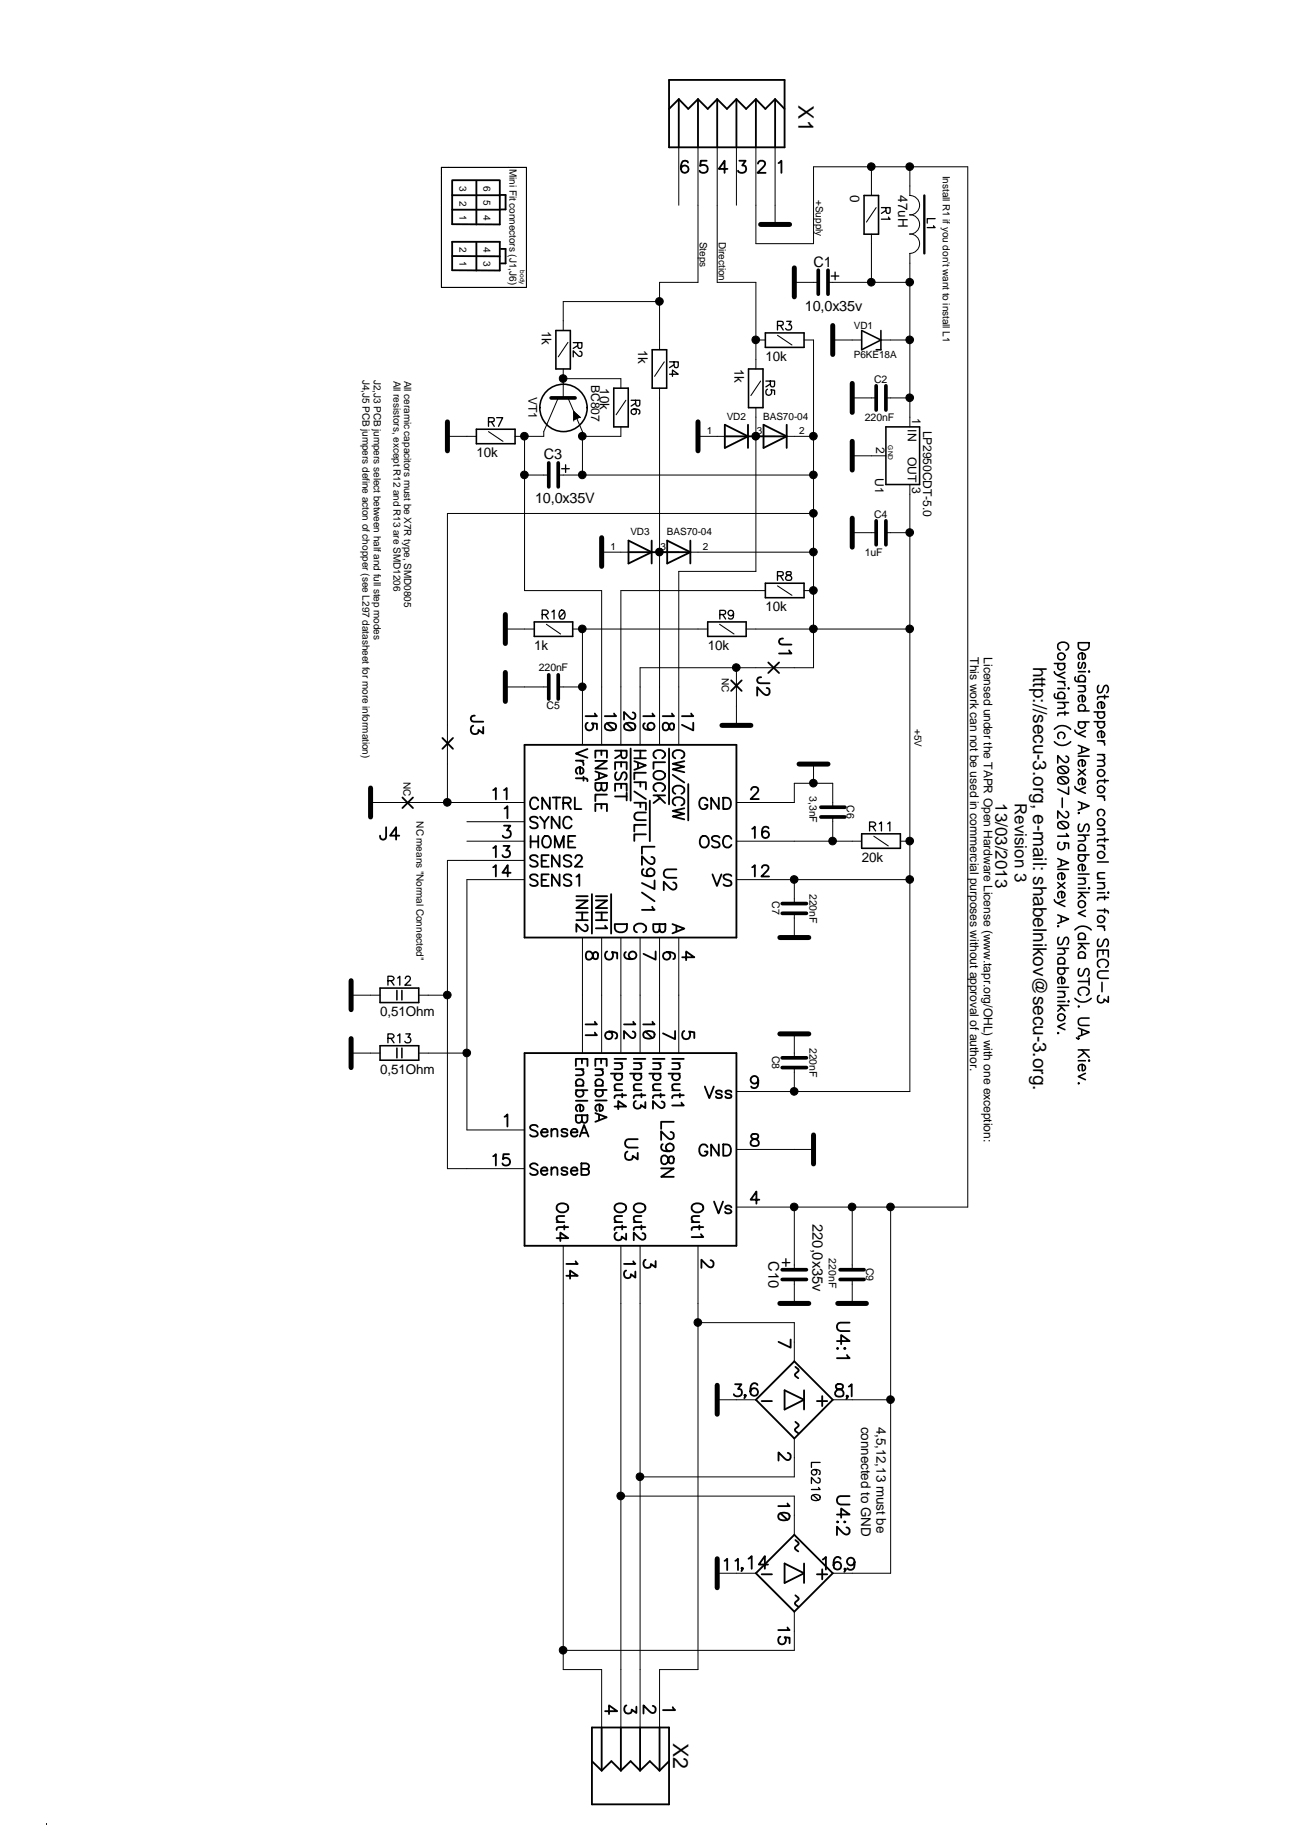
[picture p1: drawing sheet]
<svg xmlns="http://www.w3.org/2000/svg" width="210mm" height="297mm" viewBox="0 0 210 297" stroke-linecap="round" stroke-linejoin="round" font-family="sans-serif">
<g fill="#000" stroke="#000" stroke-width=".16">
<path d="M92.3 66.2l1 .9-1 .4z" fill-rule="evenodd"/>
<circle cx="140.1" cy="26.8" r=".62"/>
<circle cx="146.3" cy="26.8" r=".62"/>
<circle cx="106.1" cy="48.5" r=".62"/>
<circle cx="121.6" cy="54.7" r=".62"/>
<circle cx="140.1" cy="45.4" r=".62"/>
<circle cx="146.3" cy="45.4" r=".62"/>
<circle cx="146.3" cy="54.7" r=".62"/>
<circle cx="84.3" cy="76.4" r=".62"/>
<circle cx="84.3" cy="70.1" r=".62"/>
<circle cx="90.6" cy="60.9" r=".62"/>
<circle cx="93.7" cy="76.4" r=".62"/>
<circle cx="93.7" cy="70.1" r=".62"/>
<circle cx="121.6" cy="70.1" r=".62"/>
<circle cx="130.8" cy="76.4" r=".62"/>
<circle cx="130.8" cy="70.1" r=".62"/>
<circle cx="146.3" cy="64" r=".62"/>
<circle cx="106.1" cy="88.8" r=".62"/>
<circle cx="130.8" cy="88.8" r=".62"/>
<circle cx="130.8" cy="95" r=".62"/>
<circle cx="130.8" cy="82.6" r=".62"/>
<circle cx="146.3" cy="85.6" r=".62"/>
<circle cx="93.7" cy="110.4" r=".62"/>
<circle cx="93.7" cy="101.1" r=".62"/>
<circle cx="118.4" cy="107.4" r=".62"/>
<circle cx="130.8" cy="101.1" r=".62"/>
<circle cx="146.3" cy="101.1" r=".62"/>
<circle cx="71.9" cy="129" r=".62"/>
<circle cx="130.8" cy="125.9" r=".62"/>
<circle cx="133.9" cy="135.3" r=".62"/>
<circle cx="146.3" cy="135.3" r=".62"/>
<circle cx="127.7" cy="141.4" r=".62"/>
<circle cx="146.3" cy="141.4" r=".62"/>
<circle cx="71.9" cy="160" r=".62"/>
<circle cx="75.1" cy="169.3" r=".62"/>
<circle cx="127.7" cy="175.5" r=".62"/>
<circle cx="127.7" cy="194.1" r=".62"/>
<circle cx="137.1" cy="194.1" r=".62"/>
<circle cx="143.2" cy="194.1" r=".62"/>
<circle cx="112.2" cy="212.7" r=".62"/>
<circle cx="102.9" cy="237.5" r=".62"/>
<circle cx="143.2" cy="225.1" r=".62"/>
<circle cx="99.8" cy="240.6" r=".62"/>
<circle cx="90.6" cy="265.4" r=".62"/>
</g>
<g fill="none" stroke="#000" stroke-width=".3">
<path d="M107.6 12.9h18.6v10.8h-18.6zM109.2 15.9v7.8M109.2 15.9l-1.6 1.6M109.2 15.9l1.5 1.6 1.6-1.6M112.3 15.9l1.5 1.6 1.6-1.6M112.3 15.9v7.8M115.4 15.9v7.8M115.4 15.9l1.5 1.6 1.5-1.6M118.4 15.9v7.8M118.4 15.9l1.6 1.6 1.6-1.6M121.6 15.9l1.5 1.6 1.6-1.6M121.6 15.9v7.8"/>
<path d="M124.7 15.9v7.8M124.7 15.9l1.5 1.6M72.7 29h7.7M72.7 33.7h7.8M72.7 29.1v7h7.7v-7M72.7 38.9h7.7v4.6h-7.7zM72.7 31.4h7.8M76.6 29.1v7M76.6 38.9v4.6M80.6 31.4h.7v2.3h-.7M110.7 26.1a.59 .59 0 0 0-.9-.2 1.46 1.46 0 0 0 0 1.8 .61 .61 0 0 0 .9-.3 .61 .61 0 0 0-.4-.8 .61 .61 0 0 0-.8 .6M113.7 25.9h-1l-.1 .8a.69 .69 0 0 1 1 0 .69 .69 0 0 1-.1 1 .74 .74 0 0 1-1-.2"/>
<path d="M117 27.2h-1.4l.9-1.3v1.9M118.9 25.9h1l-.5 .7a.62 .62 0 0 1 .6 .7 .62 .62 0 0 1-.8 .5l-.4-.2-.1-.1M121.9 26.3l.2-.4a.68 .68 0 0 1 .9 .1 .62 .62 0 0 1-.2 .9l-1 .9h1.3M125.2 26.2l.5-.3v1.9M72.7 41.2h7.7M80.6 40h.7v2.4h-.7M116.6 68.3l3.7 1.9-3.7 1.8zM116.6 70.2h9.9M120.3 68.3v3.7M122.8 68.3l3.7 1.9-3.7 1.8zM126.5 68.3v3.7M101.1 86.9l3.7 1.9-3.7 1.8z"/>
<path d="M101.1 88.8h9.9M104.8 86.9v3.7M107.3 86.9l3.7 1.9-3.7 1.8zM111 86.9v3.7M71.2 118.7l1.7 1.7M72.9 118.7l-1.7 1.7M76.1 116.7a.69 .69 0 0 0-.3 1.1 .69 .69 0 0 0 1.2-.1v-.3l.7 .6v-1.1M76.4 115.1l-.5 .1a.54 .54 0 0 0 0 .8l1.8 .1M84.4 119.8h34v31h-34zM94.5 116.2a.65 .65 0 0 0-.2 1 .65 .65 0 0 0 .9 .1 .65 .65 0 0 0 0-1l.8 .1v.9M95.7 114.8l.3 .4h-1.8M97.4 116.5a1.43 1.43 0 0 1 1.6 0 .63 .63 0 0 1-.2 .9 1.54 1.54 0 0 1-1.4-.2l-.1-.3z"/>
<path d="M97.6 116.3l1.2 1.1M98.8 114.8l.3 .4h-1.8M100.5 116.5a1.43 1.43 0 0 1 1.6 0 .63 .63 0 0 1-.2 .9 1.54 1.54 0 0 1-1.4-.2l-.1-.3zM100.7 116.3l1.2 1.1M101.8 114.6l.2 .1a.59 .59 0 0 1-.1 .9h-.4l-1.1-1.1v1.2M103.7 116.3a.52 .52 0 0 0-.2 .8 1.27 1.27 0 0 0 1.7 0 .57 .57 0 0 0-.3-.8 .57 .57 0 0 0-.8 .4 .57 .57 0 0 0 .6 .7M104.9 114.8l.4 .4h-1.8M106.8 116.3a.54 .54 0 0 1 .8 .4l.2 .6 .4 .1a.65 .65 0 0 0 0-1.1h-.2a.89 .89 0 0 0-.5 .9 .52 .52 0 0 1-.8 .1 .87 .87 0 0 1 .1-1zM108.1 114.8l.3 .4h-1.8M111.2 114.8l.3 .4h-1.8M111.5 116.2v1.3l-1.8-.9M117.6 109.4l1.7 1.7"/>
<path d="M119.3 109.4l-1.7 1.7M122.4 108.9l-.4 .1a.54 .54 0 0 0 0 .8l1.8 .1M123.3 110.6a.43 .43 0 0 1 .5 .4v.4a.47 .47 0 0 1-.8 .3l-1.2-1.2v1.4M123.6 106.5l1.7 1.7M125.3 106.5l-1.7 1.7M125.9 102.7l-.4 .1a.54 .54 0 0 0 0 .8l1.8 .1M126.9 104.6l.4 .5h-2M62.1 133l-.1 1.9a.54 .54 0 0 1-.8 0l-.1-.5M64.2 134.4h-1.5l1-1.4v2M64.7 128.3l1.7 1.6M66.4 128.3l-1.7 1.6M79.3 127.1l.5-.4v1.9"/>
<path d="M79.3 136.4l.5-.4v1.9M79.3 139.5l.5-.4v1.9M81 136h1l-.6 .8a.58 .58 0 0 1 .7 .6 .58 .58 0 0 1-.9 .5l-.2-.1-.2-.3M81.1 127.1l.4-.4v1.9M81.1 132.8h1l-.6 .7a.62 .62 0 0 1 .7 .8 .62 .62 0 0 1-.9 .4l-.4-.1v-.2M81.2 130l.4-.3v1.9M85.3 134.4v1.9M85.3 135.3h1.3M86.5 137.8a.67 .67 0 0 0-.7-.3 .67 .67 0 0 0-.5 .5l.1 .2 .7 .3a.45 .45 0 0 1 .4 .5 .45 .45 0 0 1-.4 .4h-.4l-.4-.3M86.5 131.6a.82 .82 0 0 0-1.2 0 .47 .47 0 0 0 .3 .6l.5 .1a.45 .45 0 0 1 .4 .5 .45 .45 0 0 1-.4 .4h-.4l-.4-.2M86.6 128.7a.67 .67 0 0 0-.8-.5 .67 .67 0 0 0-.5 .8 .84 .84 0 0 0 .8 1.1l.5-.4M86.6 134.4v1.9"/>
<path d="M86.9 131.3l.7 .9v1M87.1 138.4h.7M87.5 134.5l.6-.1a1.08 1.08 0 0 1 0 1.9 .97 .97 0 0 1-.9-.7 .97 .97 0 0 1 .3-1.1zM88.3 137.5h-1.2v1.9h1.2M88.3 131.3l-.7 .9M88.4 128.3v1.8l-1.2-1.8v1.8M88.9 128.3h1.2M89.2 136.3v-1.9l.8 1.9 .7-1.9v1.9M89.5 128.3v1.8M90 137.5v1.9l-1.2-1.9v1.9M90 131.3v1.9l-1.3-1.9v1.9M90.6 129.1h1.1a.45 .45 0 0 0 0-.8h-1.1v1.8"/>
<path d="M91.2 129.1l.6 1M91.4 135.3h.7M91.9 137.8a.67 .67 0 0 0-.7-.3 .67 .67 0 0 0-.5 .5l.1 .2 .8 .3a.45 .45 0 0 1 .3 .5 .45 .45 0 0 1-.4 .4h-.4l-.4-.3M91.9 131.8a.69 .69 0 0 0-.7-.5 .69 .69 0 0 0-.6 .8 .84 .84 0 0 0 .9 1.1l.4-.4M92.5 128.3v1.8h1M92.5 138l.2-.4 .2-.1 .5 .1a.56 .56 0 0 1-.1 .9l-.8 .9h1.2M92.5 134.4h-1.1v1.9h1.1M92.6 125.2h1.5l.3 .1 .1 .3M92.6 122.3h1.3M93.3 122.3a.58 .58 0 0 1 .6 .7M93.3 123.4v1a.47 .47 0 0 0 .6-.3 .6 .6 0 0 0-.8-.7 .6 .6 0 0 0-.2 1M93.9 124.9v.6"/>
<path d="M94.5 120.5l-1.9 .7 1.9 .7M95.8 121.9v-1.2h1.8v1.2M95.8 122.4h1.8l-1.8 1.2h1.8M95.8 124.1l1.8 .6-1.8 .8M95.8 125.9h1.8v.8a.5 .5 0 0 1-.5 .5l-.3-.2-.1-.3a.49 .49 0 0 1-.5 .5 .49 .49 0 0 1-.4-.5zM95.8 130.5v-1.2h1.8v1.2M96.4 124.3v.9M96.7 120.7v.7M96.7 125.9v.8M96.7 129.3v.7M97.6 127.8h-1.8v1M98.9 120.7h1.9l-.1 1.1a.46 .46 0 0 1-.7 0l-.1-1.1"/>
<path d="M98.9 123.7v-1.1h1.9v1.1M98.9 127.2v-1.1h1.9v1.1M98.9 128.1h1.9M99.2 124.2a.82 .82 0 0 0 0 1.2 .57 .57 0 0 0 .6-.3l.3-.7 .4-.2a.75 .75 0 0 1 0 1.2M99.9 121.4l-1 .5M99.9 122.6v.7M99.9 126.1v.7M100.8 127.5v1.2M101.4 120.4v8.4M102 122.4l1.9 .7-1.9 .7M102 125.8h1.9v1.1M102 129.1h1.9v1.1"/>
<path d="M102 120.7h1.9M102 121.9h1.9M102 127.3l1.9 1.2M102.6 122.7v.9M103 120.7v1.2M103 125.8v.7M103 129.1v.7M103.5 139.8a.6 .6 0 0 0-.3 .5 .6 .6 0 0 0 .4 .5 1.67 1.67 0 0 0 1.6-.1 .64 .64 0 0 0-.2-1 .64 .64 0 0 0-.9 .4 .64 .64 0 0 0 .5 .8M103.9 124.3h-1.9v1M103.9 130.7h-1.4a.62 .62 0 0 0-.5 .6 .62 .62 0 0 0 .5 .6h1.4M103.9 132.7h-1.9v1M103.9 134.2h-1.9v1"/>
<path d="M104.5 128.8v6.5M104.8 137.8l.4 .2 .1 .6a.5 .5 0 0 1-.8 .3l-1.2-1.2v1.4M105.1 127.9h1.9M105.3 136.2h-2v1.1M105.4 124.1a1.14 1.14 0 0 1 1.6 .4 .92 .92 0 0 1-.5 .8 .92 .92 0 0 1-1 0 .64 .64 0 0 1-.3-1zM105.5 121.9a.64 .64 0 0 1-.3-.9 1.12 1.12 0 0 1 1.8 .1 .72 .72 0 0 1-.5 .8M105.5 127.2a.64 .64 0 0 1-.3-.9 1.12 1.12 0 0 1 1.8 .1 .72 .72 0 0 1-.5 .8M105.7 127.9l1.3 1.2M106.2 128.3l-1.1 .8M107 122.6h-1.9v1M107.6 120.4v9M108.2 124.6l1.9 1.2"/>
<path d="M108.6 121.9a.64 .64 0 0 1-.3-.9 1.12 1.12 0 0 1 1.8 .1l-.1 .6-.4 .2M108.6 127.7a.64 .64 0 0 1-.3-1 1.12 1.12 0 0 1 1.8 .2l-.1 .5-.4 .3M108.6 129.5a.64 .64 0 0 1-.3-.9 1.12 1.12 0 0 1 1.8 .1l-.1 .6-.4 .2M108.8 139.8h-1.5a.69 .69 0 0 0-.5 .7 .69 .69 0 0 0 .5 .7h1.5M110.1 122.4l-1.9 .4 1.9 .5-1.9 .4 1.9 .5M110.1 130l-1.9 .4 1.9 .5-1.9 .4 1.9 .5M110.7 126.1v5.8M112.7 134.7a.71 .71 0 0 1 .8-.2 .71 .71 0 0 1 .5 .7 .84 .84 0 0 1-.2 .8 .84 .84 0 0 1-.9 .2 1.19 1.19 0 0 1-.2-1.5zM113.8 128.7a.64 .64 0 0 0-1-.3 1.07 1.07 0 0 0 .2 1.7 .65 .65 0 0 0 .8-.4v-.3h-.4M115.6 128.3v1.8l-1.2-1.8v1.8M115.7 134.7a.82 .82 0 0 0-1.2 0 .47 .47 0 0 0 .4 .5l.5 .2a.45 .45 0 0 1 .3 .5 .45 .45 0 0 1-.4 .4h-.4l-.4-.3M116.3 128.3h.6a.96 .96 0 0 1 .7 .9 .96 .96 0 0 1-.7 .9h-.6z"/>
<path d="M117.6 134.9a.69 .69 0 0 0-.7-.5 .69 .69 0 0 0-.6 .8 .84 .84 0 0 0 .9 1.1l.4-.4M120.8 127l.2-.4a.68 .68 0 0 1 .9 .1 .62 .62 0 0 1-.2 .9l-1 .9h1.3M121 139.5l.4-.4v1.9M121 133.3l.4-.3v1.8M122.6 139.6v-.3a.59 .59 0 0 1 1 .2l-.1 .4-1 1.1h1.2M123.6 133.2a.55 .55 0 0 0-.5-.2 .55 .55 0 0 0-.5 .3 1.33 1.33 0 0 0 .2 1.4 .57 .57 0 0 0 .9-.3 .57 .57 0 0 0-.4-.7 .57 .57 0 0 0-.7 .5M82.1 140.4h-1.3l.9-1.3v1.9M86.5 140.9a.67 .67 0 0 0-.7-.3 .67 .67 0 0 0-.5 .5l.1 .2 .7 .3a.45 .45 0 0 1 .4 .5 .45 .45 0 0 1-.4 .4h-.4l-.4-.3M87.1 141.5h.7M88.3 140.6h-1.2v1.9h1.2M90 140.6v1.9l-1.2-1.9v1.9M91.9 140.9a.67 .67 0 0 0-.7-.3 .67 .67 0 0 0-.5 .5l.1 .2 .8 .3a.45 .45 0 0 1 .3 .5 .45 .45 0 0 1-.4 .4h-.4l-.4-.3"/>
<path d="M92.7 141l.5-.4v1.9M92.7 144.8h1.8l-1.8 1.2h1.8M92.7 144.1h1.8M92.7 146.8h1.8M92.7 148h1.8M93.6 146.8v1.2M94.1 148.7l.3 .1 .1 .2-.1 .6a.4 .4 0 0 1-.5 .1l-1.2-1.1v1.2M94.4 153.1a.6 .6 0 0 1 .9 .5l.1 .4a.42 .42 0 0 0 .7 .2 .66 .66 0 0 0-.4-1.1 1.04 1.04 0 0 0-.5 .9 .53 .53 0 0 1-.5 .4 .53 .53 0 0 1-.5-.5v-.4zM95.2 143.8v6.3M95.8 144.8h1.9l-1.9 1.2h1.9M95.8 144.1h1.9M95.8 146.8h1.9"/>
<path d="M95.8 148h1.9M96.8 146.8v1.2M97.3 148.9l.4 .4h-1.9M97.7 153a.7 .7 0 0 0-.3 1 .7 .7 0 0 0 1.1 .2 .7 .7 0 0 0-.1-1.1l.9 .1v1M98.3 143.8v6.3M98.9 148.6h1.9v.7a1.05 1.05 0 0 1-.9 .7 1.05 1.05 0 0 1-1-.7zM100.7 153.1a.61 .61 0 0 0 .1 1.1 1.46 1.46 0 0 0 1.5-.2 .62 .62 0 0 0-.3-.9 .62 .62 0 0 0-.8 .4 .62 .62 0 0 0 .5 .7M102.4 149.9a.72 .72 0 0 1-.4-.8 .72 .72 0 0 1 .7-.6 .9 .9 0 0 1 .9 .2 .9 .9 0 0 1 .2 1l-.3 .2M103.3 143.5l2 1.4M104.9 145.8l.4 .5h-2M105.1 148.6h1.9l-.1 1.2a.5 .5 0 0 1-.7 0l-.1-.3a.51 .51 0 0 1-.5 .4 .51 .51 0 0 1-.5-.4zM105.3 141.6v1.4l-2-1"/>
<path d="M105.5 153v1.3l-2-.9M106.1 148.6v.9M107.3 153.1a.61 .61 0 0 1 .5 .8 .61 .61 0 0 1-.9 .3 .61 .61 0 0 1 0-1 1.63 1.63 0 0 1 1.6 .2 .59 .59 0 0 1-.2 .8M108.2 148.6l1.9 .7-1.9 .8M108.3 141.9l.4 .2 .1 .6a.53 .53 0 0 1-.8 .3l-1.2-1.2v1.4M108.8 148.9v.9M109.7 154h2l-1.3-1v1.4M114.6 140.6l.7 1.9 .7-1.9M117.6 140.9a.74 .74 0 0 0-1.2 .1l.1 .3 .8 .3a.45 .45 0 0 1 .3 .3 .45 .45 0 0 1-.1 .5 .94 .94 0 0 1-1.1-.2M81.2 179.6l.4-.4v2M84.4 169.4h34v30.9h-34zM92.6 171.4v-1.1h1.9v1.1"/>
<path d="M92.6 179.4h1.9v.8a.5 .5 0 0 1-.6 .4l-.2-.2-.1-.2a.49 .49 0 0 1-.5 .4 .49 .49 0 0 1-.5-.4zM92.6 171.9h1.3M92.6 174.6h1.3M92.6 175.3h1.9M92.6 177h1.9M92.9 174.6a.59 .59 0 0 1-.1-.9 .59 .59 0 0 1 .9 0 .59 .59 0 0 1-.1 .9M92.9 175.3a.59 .59 0 0 0-.1 .9 .59 .59 0 0 0 .9 0 .59 .59 0 0 0-.1-.9M93.3 177.7v1a.47 .47 0 0 0 .6-.3 .6 .6 0 0 0-.8-.7 .6 .6 0 0 0-.2 1M93.5 171.9l.4 .5-.1 .4-1.2 .1M93.6 170.3v.7M93.6 179.4v.8M95.7 164.3l.3 .4h-1.8"/>
<path d="M95.7 166.1l.3 .4h-1.8M95.8 171.4v-1.1h1.8v1.1M95.8 179l1.8 .7-1.8 .7M95.8 171.9h1.2M95.8 174.6h1.2M95.8 175.3h1.8M95.8 177h1.8M96 174.6a.59 .59 0 0 1-.1-.9 .59 .59 0 0 1 .9 0 .59 .59 0 0 1-.1 .9M96 175.3a.59 .59 0 0 0-.1 .9 .59 .59 0 0 0 .9 0 .59 .59 0 0 0-.1-.9M96.4 179.3v.9M96.4 177.6v1.1a.55 .55 0 0 0 .6-.7 .55 .55 0 0 0-.7-.4 .57 .57 0 0 0-.5 .5 .57 .57 0 0 0 .2 .6M96.6 171.9l.4 .5-.1 .4-1.1 .1"/>
<path d="M96.7 170.3v.7M98 165.9a.61 .61 0 0 1 .5 .8 .61 .61 0 0 1-.9 .3 .61 .61 0 0 1 0-1 1.63 1.63 0 0 1 1.6 .2 .59 .59 0 0 1-.2 .8M98.3 172.7h1.8M98.8 178h1.9l-1.3-.9v1.3M98.8 175.3h1.3M98.8 170.3h1.9M98.8 171h1.3M99.1 172.7a.59 .59 0 0 0-.1 .8 .59 .59 0 0 0 .9 0 .59 .59 0 0 0-.1-.8M99.7 171l.4 .4-.1 .5h-1.2M100.1 174.4h-1.2l-.1 .5 .4 .4M100.1 175.9v.6M100.7 176.1h-1.5l-.3 .1-.1 .4"/>
<path d="M101.3 172.7h1.9M101.8 165.9l.2 .1a.59 .59 0 0 1-.1 .9h-.4l-1.1-1.1v1.2M101.9 164.3l.3 .4h-1.8M101.9 175.3h1.3M101.9 170.3h1.9M101.9 171h1.3M102.2 172.7a.59 .59 0 0 0-.1 .8 .59 .59 0 0 0 .9 0 .59 .59 0 0 0-.1-.8M102.3 177.1a.63 .63 0 0 0-.2 1 .63 .63 0 0 0 1-.1v-.3l.7 .5v-1M102.8 171l.4 .4-.1 .5h-1.2M103.2 174.4h-1.2l-.1 .5 .4 .4M103.2 175.9v.6M103.5 166.1a1.43 1.43 0 0 1 1.7 0 .63 .63 0 0 1-.3 .8 1.54 1.54 0 0 1-1.4-.1v-.3z"/>
<path d="M103.8 176.1h-1.5l-.3 .1-.1 .4M103.8 165.9l1.1 1M104.4 172.7h1.9M104.9 164.3l.4 .4h-1.8M105 175.3h1.3M105 170.3h1.9M105 171h1.3M105.3 172.7a.59 .59 0 0 0-.1 .8 .59 .59 0 0 0 .9 0 .59 .59 0 0 0-.1-.8M105.9 171l.4 .4-.1 .5h-1.2M106.3 174.4h-1.2l-.1 .5 .4 .4M106.3 175.9v.6M106.4 177.2l.4 .1 .1 .2-.1 .5a.56 .56 0 0 1-.9 0l-.9-.9v1.2"/>
<path d="M106.9 176.1h-1.5l-.3 .1-.1 .4M107.5 172.7h1.8M108.1 175.3h1.2M108.1 170.3h1.9M108.1 171h1.2M108.4 172.7a.59 .59 0 0 0-.1 .8 .59 .59 0 0 0 .9 0 .59 .59 0 0 0-.1-.8M108.6 165.8v1.3l-2-.9M109 171l.3 .4v.5h-1.2M109.3 174.4h-1.1l-.1 .5 .4 .4M109.3 175.9v.6M109.6 177.3l.4 .5h-1.9M110 176.1h-1.5l-.3 .1-.1 .4"/>
<path d="M110.1 165.8a.7 .7 0 0 0-.3 1 .7 .7 0 0 0 1.1 .1 .7 .7 0 0 0-.1-1l.9 .1v.9M113.4 174.7l.7 1.9 .7-1.9M116.1 175.6a.57 .57 0 0 0-1 0l.3 .3 .6 .2 .1 .2a.57 .57 0 0 1-1 0M117.6 175.6a.57 .57 0 0 0-.9 0l.2 .3 .7 .2v.2a.57 .57 0 0 1-.9 0M122 173.7a.62 .62 0 0 1-.9 .5 .62 .62 0 0 1-.2-.9 .62 .62 0 0 1 1 0 1.68 1.68 0 0 1-.2 1.6 .62 .62 0 0 1-.9-.2M79.3 186l.5-.4v1.8M81.9 185.6h-.9l-.1 .8a.65 .65 0 0 1 1 0 .65 .65 0 0 1-.1 1 .65 .65 0 0 1-1-.3M86.5 187.4a.67 .67 0 0 0-.7-.3 .67 .67 0 0 0-.5 .5l.1 .2 .7 .3a.43 .43 0 0 1 .4 .3 .43 .43 0 0 1-.2 .5 .86 .86 0 0 1-1-.2M86.5 181.2a.67 .67 0 0 0-.7-.3 .67 .67 0 0 0-.5 .5l.1 .2 .7 .3a.45 .45 0 0 1 .4 .5 .45 .45 0 0 1-.4 .4h-.4l-.4-.3M87 188.3h1.1a.47 .47 0 0 0-.4-.6 .6 .6 0 0 0-.7 .8 .6 .6 0 0 0 1.1 .2M87 182.1h1.1a.47 .47 0 0 0-.3-.5 .6 .6 0 0 0-.7 .7 .6 .6 0 0 0 1 .2M88.7 188.1l.4-.4 .5 .1 .1 1.2"/>
<path d="M88.7 181.9l.4-.3h.5l.1 1.2M88.7 181.6v1.2M88.7 187.7v1.3M89.5 199.1h1.9l-1.3-.9v1.4M89.5 196.5h1.3M89.6 193.9a1.09 1.09 0 0 1 1.8 .2 .93 .93 0 0 1-.9 .9 .93 .93 0 0 1-1-.9zM90.8 195.6l-1.2 .1-.1 .4 .4 .4M90.8 197.1v.6M91.3 188a.58 .58 0 0 0-1 0l.1 .2 .8 .3 .1 .2a.58 .58 0 0 1-1 0M91.3 181.8a.57 .57 0 0 0-1 0l.1 .2 .8 .3 .1 .2a.57 .57 0 0 1-1 0M91.4 197.3h-1.5l-.3 .1-.1 .4M91.8 188.3h1.1a.47 .47 0 0 0-.4-.6 .6 .6 0 0 0-.7 .8 .6 .6 0 0 0 1.1 .2"/>
<path d="M91.8 182.1h1.1a.47 .47 0 0 0-.4-.5 .6 .6 0 0 0-.7 .7 .6 .6 0 0 0 1.1 .2M93.3 182.8l.6-1.9 .8 1.9M93.5 187.1h.8a.5 .5 0 0 1 .4 .5l-.1 .3-.3 .1a.49 .49 0 0 1 .5 .5 .49 .49 0 0 1-.5 .5h-.8zM93.5 188h.8M93.5 182.2h.9M98.8 196.5h1.3M98.9 193.9a1.09 1.09 0 0 1 1.8 .2 .93 .93 0 0 1-.9 .9 .93 .93 0 0 1-1-.9zM99.2 198.2a.63 .63 0 0 0-.2 1 .63 .63 0 0 0 1-.1v-.2l.7 .5v-1M100.1 195.6l-1.2 .1-.1 .4 .4 .4M100.1 197.1v.6M100.7 197.3h-1.5l-.3 .1-.1 .4M100.9 185.2a.69 .69 0 0 0-.3 1.1 .69 .69 0 0 0 1.2-.1v-.3l.8 .6v-1.1"/>
<path d="M101.9 196.5h1.3M102.2 193.7a1.11 1.11 0 0 1 1.6 .4 .93 .93 0 0 1-.9 .9 .93 .93 0 0 1-1-.9zM102.6 183.2h-1.5a.69 .69 0 0 0-.6 .7 .69 .69 0 0 0 .6 .7h1.5M103.2 195.6l-1.2 .1-.1 .4 .4 .4M103.2 197.1v.6M103.3 198.3l.4 .2 .1 .5a.54 .54 0 0 1-.5 .4 .54 .54 0 0 1-.5-.3l-.9-.9v1.3M103.8 197.3h-1.5l-.3 .1-.1 .4M106.3 187.9h2.1l-2.1 1.4h2.1M106.4 186a.59 .59 0 0 1 .7-.1 .59 .59 0 0 1 .4 .5l.1 .4a.45 .45 0 0 0 .7 .2 .76 .76 0 0 0-.2-1h-.2a1.05 1.05 0 0 0-.5 .9 .55 .55 0 0 1-.6 .3 .55 .55 0 0 1-.5-.5zM106.6 184a.62 .62 0 0 0-.2 .9 1.57 1.57 0 0 0 1.9 0 .64 .64 0 0 0-.3-1 .64 .64 0 0 0-.9 .5 .64 .64 0 0 0 .6 .8M107.9 182.1l.4 .1 .1 .6a.53 .53 0 0 1-.8 .3l-1.3-1.2v1.4M108.4 180.4h-2.1v1.2"/>
<path d="M111.3 196.5h1.2M111.5 193.7a1.11 1.11 0 0 1 1.6 .4 .93 .93 0 0 1-.9 .9 .93 .93 0 0 1-.9-.9zM112.5 195.6l-1.2 .1v.4l.3 .4M112.5 197.1v.6M112.7 198.5l.4 .5h-1.8M113.1 197.3h-1.5l-.3 .1v.4M113.8 184.5a.64 .64 0 0 0-1-.4 1.07 1.07 0 0 0 .2 1.8 .65 .65 0 0 0 .8-.5v-.2h-.4M114.9 193.2l.7 1.9 .7-1.9M115.6 184.1v1.8l-1.2-1.8v1.8M116.3 184.1h.6a.96 .96 0 0 1 .7 .9 .96 .96 0 0 1-.7 .9h-.6zM117.6 194.2a.57 .57 0 0 0-1 0l.3 .2 .4 .1 .3 .4a.62 .62 0 0 1-1 0M120.9 182.4l-.1 .4a1.04 1.04 0 0 0 1 .5 .53 .53 0 0 1 .3 .6 .53 .53 0 0 1-.5 .4 .67 .67 0 0 1-.9-.3 .76 .76 0 0 1 1-.9 .42 .42 0 0 0 .2-.7h-.3z"/>
<path d="M122.1 192.9h-1.4l1-1.3v2M91.1 205.2h1.8l-1.2-.9v1.3M92.6 202.8l.3 .5h-1.8M100.7 204.3a.61 .61 0 0 0-.2 1 .61 .61 0 0 0 1-.1v-.3l.7 .6v-1M101.9 202.8l.3 .5h-1.8M103.8 202.6a.66 .66 0 0 0-.2 1 .66 .66 0 0 0 1.1-.1v-.2l.8 .5v-1M114.3 202.7l.4 .2a.68 .68 0 0 1-.1 .8 .62 .62 0 0 1-.9-.2l-.9-.9v1.3M127.2 215.4v1.3l-2-.9M127.8 218.9l6.1 6.2-6.1 6.2-6.2-6.2zM127.9 219.8l.6 .6-.7 .7 .1 .2 .5 .3M134.6 215.7h2.1l-1.4-1v1.5M134.7 216.8l.1 .1h-.1h-.1z"/>
<path d="M135.8 216.8l.2 .1h-.2zM136.2 217.9l.5 .5h-2.1M136.7 212.7h-1.5a.69 .69 0 0 0-.6 .7 .69 .69 0 0 0 .6 .7h1.5M118.2 222.6h1.1l-.6 .8a.62 .62 0 0 1 .6 .7 .62 .62 0 0 1-.8 .5l-.4-.2-.1-.2M119.9 224.4l-.1 .1-.1-.1 .1-.1 .1 .1-.2 .5M121.8 222.7a.54 .54 0 0 0-.8-.1 1.85 1.85 0 0 0-.2 1.6 .62 .62 0 0 0 1 .1 .62 .62 0 0 0-.2-1 .62 .62 0 0 0-.9 .5M122.5 225.3h1.7M126.2 223.6l3.1 1.5-3.1 1.6zM126.7 233.7l.4 .2a.68 .68 0 0 1-.1 .8 .62 .62 0 0 1-.8-.2l-1-.9v1.3M127.9 228.7l.6 .5-.7 .7 .1 .3 .5 .3M129.3 223.6v3.1M131.4 225.3h1.7"/>
<path d="M132.2 224.5v1.6M134.5 222.7a.42 .42 0 0 0 .2 .7 .74 .74 0 0 1 .8 .2 .74 .74 0 0 1 .1 .8 .75 .75 0 0 1-.8 .2 .75 .75 0 0 1-.5-.7 .91 .91 0 0 1 1-.5 .42 .42 0 0 0 .2-.7l-.3-.1zM136.4 224.5l-.2 .1-.1-.1 .1-.1 .2 .1-.3 .5M136.5 223l.5-.4v2M116.5 251l.5-.3v1.8M118.3 251l.4-.3v1.8M119.5 252.2l-.2 .1v-.1v-.1l.2 .1-.2 .5M120.4 250.7l.5-.4v2M122.5 253.2h1.7M123.5 251.6h-1.5l1-1.3v2M125.3 243.5a1.43 1.43 0 0 1 1.6 0 .63 .63 0 0 1-.2 .9 1.54 1.54 0 0 1-1.4-.2l-.1-.2zM125.5 243.4l1.2 1"/>
<path d="M126.2 251.4l3.1 1.6-3.1 1.6zM126.7 241.8l.3 .4h-1.8M127.8 246.8l6.1 6.2-6.1 6.2-6.2-6.2zM127.9 247.7l.6 .5-.7 .7 .1 .3 .5 .3M127.9 256.6l.6 .5-.7 .7 .1 .2 .5 .4M129.3 251.4v3.2M131.4 253.2h1.7M132.2 252.4v1.6M132.3 250.8l.5-.4v2M134.6 243.6h2.1l-1.4-1v1.5M134.7 244.7l.1 .1h-.1h-.1zM135.2 250.7a.54 .54 0 0 0-.8-.2 1.85 1.85 0 0 0-.2 1.7 .62 .62 0 0 0 .9 .1 .62 .62 0 0 0-.1-1 .62 .62 0 0 0-.9 .4"/>
<path d="M135.8 244.7l.2 .1h-.2zM136 252.3l-.1 .1-.1-.1h.1h.1l-.2 .5M136.1 245.6l.4 .2 .2 .6a.53 .53 0 0 1-.9 .3l-1.2-1.2v1.4M136.7 240.6h-1.5a.69 .69 0 0 0-.6 .7 .69 .69 0 0 0 .6 .7h1.5M137.5 251.2a.62 .62 0 0 1-.9 .5 .62 .62 0 0 1-.2-1 .62 .62 0 0 1 1 .1 1.68 1.68 0 0 1-.2 1.6 .62 .62 0 0 1-.9-.2M95.2 277.8h12.4v12.4h-12.4zM96.8 277.8v7M97.3 275.2h2l-1.3-.9v1.4M99.9 277.8v7M100.8 274.3a.66 .66 0 0 0-.3 1 .66 .66 0 0 0 1.1-.1v-.3l.8 .6v-1M103 277.8v7M105 274.3l.4 .3a.68 .68 0 0 1-.1 .8 .62 .62 0 0 1-.9-.2l-.9-.9v1.3"/>
<path d="M106.1 277.8v7M108.2 274.6l.4 .4h-2M125.5 263.2a.65 .65 0 0 0-.3 1 .65 .65 0 0 0 1 .1 .65 .65 0 0 0 0-1l.8 .1v.9M126.7 261.7l.3 .5h-1.8M95.2 283.2l1.6 1.6M96.8 284.8l1.5-1.6 1.6 1.6M99.9 284.8l1.5-1.6 1.6 1.6M103 284.8l1.5-1.6 1.6 1.6M107.6 283.2l-1.5 1.6"/>
</g>
<g fill="none" stroke="#000" stroke-width=".16">
<path d="M71 26.9h13.7v19.3h-13.7zM109.2 23.7v9.3M112.3 23.7v21.7h-6.2v10.8M115.4 23.7v21.7h6.2v13.9M118.4 23.7v9.3M121.6 23.7v15.5h9.3v-12.4h24.8v167.3h-37.3M124.7 23.7v12.4M140.2 26.8v4.6M140.2 37.7v7.7M146.3 34.5a1.57 1.57 0 0 1 1.6 1.6 1.57 1.57 0 0 1-1.6 1.6M146.3 37.6a1.57 1.57 0 0 1 1.6 1.6 1.57 1.57 0 0 1-1.6 1.6M146.3 31.4a1.57 1.57 0 0 1 1.6 1.6 1.57 1.57 0 0 1-1.6 1.6"/>
<path d="M146.3 26.8v4.6M90.6 59.3v4.7M106.1 48.5h-15.5v4.7M121.6 54.7h1.5M127.8 45.4h3.8M129.3 54.7h1.6v52.7h-27.9v12.4M133.2 45.4h13.1M133.9 54.7h4.7M141.7 54.7h4.6M146.3 40.8v27.9M72 70.2h4.6M84.4 70.2v24.8h12.4v24.8"/>
<path d="M84.4 76.4h3.9M89.8 64l-2.3 5.4v.8h-4.7M89.8 76.4h41.1M90.6 60.9h9.3v1.5M91.4 64l2.3 5.4v7M93.3 67.1l-1 .4M93.4 67.2l-1.1-1v1.5M99.9 68.7v1.5h-6.2M106.1 62.4v57.4M112.3 70.2h4.3M121.6 70.2h3.1M121.6 65.6v26.3h-12.4v27.9"/>
<path d="M126.5 70.2h4.4M137.1 64h3.8M137.1 73.3h5.4M142.5 64h3.8M146.3 77.9v97.6h-27.9M96.8 88.8h4.3M106.1 88.8h3.1M111 88.8h19.9M123.1 95h-23.2v24.8M129.3 95h1.6M130.9 82.6h-58.9v46.5M137.1 85.7h3.8"/>
<path d="M142.5 85.7h3.8M81.3 101.2h4.6M81.3 110.5h7M89.8 110.5h3.9M92.1 101.2h21.7M93.7 101.2v18.6M118.4 107.4v9.3M120 101.2h26.3M59.6 129.1h24.8M75.1 135.3h9.3M75.1 132.2h9.3M84.4 138.4h-12.4v49.5h12.4"/>
<path d="M118.4 129.1h9.4v-3.1h6.1v3.8M118.4 135.3h20.2M130.9 122.9v3.1M133.9 131.4v3.9M144.8 135.3h1.5M84.4 141.5h-9.3v40.2h9.3M93.7 150.8v18.6M96.8 150.8v18.6M99.9 150.8v18.6M103 150.8v18.6M106.1 150.8v18.6M109.2 150.8v18.6"/>
<path d="M118.4 141.5h27.9M127.8 141.5v3.8M127.8 146.9v3.9M56.5 160h4.6M56.5 169.4h4.6M67.4 160h4.6M67.4 169.4h7.7M127.8 166.3v3.8M127.8 171.7v3.8M118.4 184.9h12.5M127.8 194.1v10.1M137.1 194.1v10.1"/>
<path d="M143.3 194.1v58.9h-9.4M90.6 200.3v68.2h6.2v9.3M99.9 200.3v77.5M103 200.3v77.5M112.3 212.7h15.5v6.2M112.3 200.3v68.2h-6.2v9.3M127.8 205.8v3.8M137.1 205.8v3.8M115.4 225.1h6.2M127.8 231.3v6.2h-24.8M133.9 225.1h9.4M99.9 240.6h27.9v6.2"/>
<path d="M115.4 253h6.2M127.8 259.2v6.2h-37.2"/>
</g>
<g fill="none" stroke="#000" stroke-width=".8">
<path d="M122.3 36.1h4.7M127.8 43.1v4.6M133.9 52.4v4.6M72 67.8v4.7M112.3 67.8v4.7M137.1 61.7v4.6M137.1 71v4.6M81.3 98.8v4.7M96.8 86.5v4.6M137.1 83.3v4.7M81.3 108.1v4.7M116.1 116.7h4.7"/>
<path d="M59.6 126.7v4.7M128.5 122.9h4.7M56.5 157.7v4.7M125.4 150.8h4.7M56.5 167v4.7M125.4 166.3h4.7M130.9 182.5v4.7M125.4 209.6h4.7M134.7 209.6h4.7M115.4 222.8v4.6M115.4 250.7v4.6"/>
</g>
<g fill="none" stroke="#000" stroke-width=".59">
<path d="M131.6 43.5v3.8M133.2 43.5v3.8M88.3 74.5v3.8M88.6 64h3.9M89.8 74.5v3.8M140.9 62v3.9M142.5 62v3.9M140.9 83.8v3.8M142.5 83.8v3.8M88.3 108.5v3.9M89.8 108.5v3.9M132 131.4h3.9"/>
<path d="M132 129.8h3.9M125.8 145.3h3.9M125.8 146.9h3.9M125.8 170.1h3.9M125.8 171.7h3.9M125.8 205.8h3.9M125.8 204.2h3.9M135.1 205.8h3.9M135.1 204.2h3.9"/>
</g>
<g fill="none" stroke="#000" stroke-width=".21">
<path d="M141.8 33.4h1.4v.6l-.2 .3h-.4l-.1-.3v-.6M142.5 33.9l-.7 .4M142.9 34.9l.3 .3h-1.4M150.2 36.3l.2 .3h-1.3M150.4 35.2h-1.3v.7M92.2 55.1h1.4v.6l-.1 .3h-.5l-.1-.3v-.6M92.9 55.6l-.7 .4M93.3 56.5l.3 .3v.4l-.3 .1h-.3l-.8-.9v1M107.7 58.2h1.4v.6l-.1 .3h-.5l-.1-.3v-.6M108.4 58.7l-.7 .4M125.1 52.4h.5l.3-.2v-.4l-.3-.1h-.5v1.4M125.5 52.4l.5 .7"/>
<path d="M126.5 51.7h.8l-.4 .5a.45 .45 0 0 1 .4 .6 .45 .45 0 0 1-.6 .3l-.3-.3M133.7 44.4h1.2M134.3 43.8v1.2M78.6 67.8h.6l.3-.1v-.4l-.3-.1h-.6v1.4M79 67.8l.5 .8M79.9 67.2h1l-.7 1.4M90.3 75.4h1.3M91 74.7v1.3M101.5 64.4h1.4v.6l-.1 .3h-.4l-.2-.3v-.6M102 65.8a.45 .45 0 0 1 .4 .6 .45 .45 0 0 1-.7 .2 .45 .45 0 0 1 0-.7 .75 .75 0 0 1 1.2 .4v.2l-.2 .1M102.2 64.8l-.7 .5M107.7 60.2h1.4l-.9-.7v1"/>
<path d="M123.2 61.3h1.4v.6l-.1 .3h-.5l-.1-.3v-.6M123.4 62.6a.51 .51 0 0 0-.2 .7 .51 .51 0 0 0 .8 .2 .51 .51 0 0 0 0-.8l.6 .1v.6M123.9 61.8l-.7 .4M87.2 98.8l.8-.1a.34 .34 0 0 0 .2-.3 .34 .34 0 0 0-.4-.3h-.6v1.5M87.7 98.8l.5 .8M88.8 98.4l.3-.3v1.5M90.1 98.2a.43 .43 0 0 1 .7 .2 .7 .7 0 0 1-.5 1.2 .75 .75 0 0 1-.3-1.2zM90.8 98.4l-.8 .9M115.8 98.8h.6l.3-.1v-.4l-.3-.1h-.6v1.4M116.2 98.8l.5 .8M118 98.6a.45 .45 0 0 1-.7 .4 .45 .45 0 0 1-.1-.8 .45 .45 0 0 1 .7 .2 1.36 1.36 0 0 1-.1 1.1l-.4 .1-.2-.2M125.1 92.6h.5l.3-.1v-.4l-.3-.2h-.5v1.4"/>
<path d="M125.5 92.6l.5 .7M126.5 92l-.1 .3 .3 .2a.51 .51 0 0 1 .5 .2 .51 .51 0 0 1 0 .6h-.5a.4 .4 0 0 1-.4-.4 .4 .4 0 0 1 .5-.4h.2a.33 .33 0 0 0 .2-.5zM139.9 132.9l.8-.1a.34 .34 0 0 0 .1-.4 .34 .34 0 0 0-.3-.2h-.6v1.4M140.3 132.9l.5 .7M141.4 132.5l.4-.3v1.4M142.8 132.5l.3-.3v1.4M62.4 157.7l.8-.1a.34 .34 0 0 0 .2-.3 .34 .34 0 0 0-.4-.3h-.6v1.4M62.9 157.7l.5 .7M64 157.3l.3-.3v1.4M65.2 157.4l.2-.4h.3l.3 .3-.2 .5-.7 .6h1M62.4 167l.8-.1a.34 .34 0 0 0 .2-.4 .34 .34 0 0 0-.4-.2h-.6v1.4M62.9 167l.5 .7"/>
<path d="M64 166.6l.3-.3v1.4M65.3 166.3h.7l-.4 .5a.49 .49 0 0 1 .4 .8 .49 .49 0 0 1-.9-.1M125.8 203.1h1.2M126.4 202.4v1.3M131 236.3a.45 .45 0 0 1 .4 .6 .45 .45 0 0 1-.7 .2 .45 .45 0 0 1 0-.7 .75 .75 0 0 1 1.2 .5v.2h-.2M131.6 237.7l.3 .2v.5l-.2 .1-.5-.2-.7-.7v1M131.7 239.2l.2 .4h-1.4M131.9 235.2h-1.4v.8M130.6 240.6a1.1 1.1 0 0 1 1.3 0 .51 .51 0 0 1-.2 .6 .7 .7 0 0 1-1.2-.4zM130.8 240.4l.9 .8"/>
</g>
<g fill="none" stroke="#000" stroke-width=".25">
<path d="M139 31.4h2.3v6.3h-2.3zM89.4 53.2h2.3v6.1h-2.3zM104.9 56.2h2.3v6.2h-2.3zM120.4 59.3h2.3v6.3h-2.3zM123.1 53.5h6.2v2.4h-6.2zM138.6 53.2l3.1 1.5-3.1 1.5zM141.7 53.2v3h-.8M76.6 69h6.2v2.4h-6.2zM98.7 62.4h2.3v6.3h-2.3zM142.5 68.7h5.4v9.2h-5.4zM123.1 93.8h6.2v2.3h-6.2zM85.9 100h6.2v2.3h-6.2z"/>
<path d="M113.8 100h6.2v2.3h-6.2zM169.6 108a.7 .7 0 0 0 .5 .6l1.2-.5M169.6 117.3a1.72 1.72 0 0 1 2.6 0M169.6 119.3a1.72 1.72 0 0 0 2.6 0M169.6 106.7h1.7M169.7 111.6a.47 .47 0 0 0 .3 .7h1.3M170.1 108.6l1.2 .5M170.1 109.6h1.2M170.1 110.7h1.2M170.1 113h1.8M170.3 106.7a.57 .57 0 0 0 0 .8 .57 .57 0 0 0 .8 0 .57 .57 0 0 0-.1-.8M170.3 112.3a.57 .57 0 0 1 0-.8 .57 .57 0 0 1 .8 0 .57 .57 0 0 1-.1 .8"/>
<path d="M170.3 118.8a.57 .57 0 0 1 0-.9 .57 .57 0 0 1 .8 0 .57 .57 0 0 1-.1 .9M170.5 104.5a.66 .66 0 0 1-.4-.7 .66 .66 0 0 1 .7-.5 .78 .78 0 0 1 .8 .1 .78 .78 0 0 1 .2 .9l-.4 .2M170.8 109.6a.57 .57 0 0 1 .5 .7M170.9 113l.4 .4-.1 .4-1.1 .1M171.3 114.4v.6M171.8 110.7l.1-.1 .1 .1-.1 .1zM171.9 114.7h-1.5l-.2 .1-.1 .3M172.9 117.4a.7 .7 0 0 0 .5 .6l1.2-.5M173 108.9a.47 .47 0 0 0 .3 .7h1.3M173.4 103.4h1.8v.6a.92 .92 0 0 1-.9 .6 .92 .92 0 0 1-.9-.6zM173.4 119.9l1.8 .7-1.8 .6M173.4 108h1.2"/>
<path d="M173.4 110.3h1.2M173.4 114.3h1.8M173.4 116.1h1.8M173.4 118l1.2 .5M173.7 106.5a.59 .59 0 0 0 0 1 .97 .97 0 0 0 .5-.9l.1-.1a.54 .54 0 0 1 0 1M173.7 109.6a.57 .57 0 0 1-.1-.8 .57 .57 0 0 1 .8 0 .57 .57 0 0 1-.1 .8M173.7 114.3a.57 .57 0 0 1-.1-.8 .57 .57 0 0 1 .8 0 .57 .57 0 0 1-.1 .8M173.7 116.1a.57 .57 0 0 0-.1 .8 .57 .57 0 0 0 .8 0 .57 .57 0 0 0-.1-.8M174.1 105v1a.55 .55 0 0 0 .4-.7 .55 .55 0 0 0-.8-.2 .59 .59 0 0 0 0 .9M174.1 111.8v1a.55 .55 0 0 0 .4-.7 .55 .55 0 0 0-.8-.2 .59 .59 0 0 0 0 .9M174.2 110.3l.4 .4-.1 .5h-1.1M175.2 107.9l.1 .1-.1 .1-.1-.1z"/>
<path d="M176 114.5h1.7M176 116.1h1.7M176.5 119.2h1.2M176.7 110.2a.88 .88 0 0 0 0 1.2 .48 .48 0 0 0 .6-.3l.3-.7 .4-.2a.78 .78 0 0 1 0 1.2M176.7 114.5a.57 .57 0 0 0 0 .8 .57 .57 0 0 0 .8 0 .57 .57 0 0 0-.1-.8M176.7 116.1a.57 .57 0 0 0 0 .8 .57 .57 0 0 0 .8 0 .57 .57 0 0 0-.1-.8M177.2 112.9v1a.55 .55 0 0 0 .4-.8 .55 .55 0 0 0-.9-.1 .59 .59 0 0 0 0 .9M177.2 117.6v1a.55 .55 0 0 0 .4-.8 .55 .55 0 0 0-.9-.1 .59 .59 0 0 0 0 .9M177.2 119.2a.57 .57 0 0 1 .5 .6M177.7 111.8v.6M178.3 112h-1.5l-.2 .1-.1 .4M138.6 134.1h6.2v2.3h-6.2z"/>
<path d="M170.1 138.1l1.8 .7-1.8 .6M170.1 139.8h1.8M170.2 123.5a1.37 1.37 0 0 1 1.6 0 .58 .58 0 0 1-.3 .8 1.47 1.47 0 0 1-1.3-.2zM170.2 125.2a1.37 1.37 0 0 1 1.6 0 .58 .58 0 0 1-.3 .8 1.47 1.47 0 0 1-1.3-.2zM170.2 132.4a1.37 1.37 0 0 1 1.6 0 .58 .58 0 0 1-.3 .8 1.47 1.47 0 0 1-1.3-.2zM170.4 135.5a.63 .63 0 0 0-.2 .9 .63 .63 0 0 0 .9 .1 .63 .63 0 0 0 0-1l.8 .1v.9M170.4 123.3l1.1 1M170.4 125l1.1 1M170.4 132.2l1.1 1M170.7 138.3v.9M170.9 128.3v1.6M171.4 121.6l.3 .1 .2 .2-.1 .6a.4 .4 0 0 1-.6 0l-1.1-1v1.2"/>
<path d="M171.4 130.5l.3 .1 .2 .2-.1 .5a.4 .4 0 0 1-.6 .1l-1.1-1v1.2M171.5 134.1l.4 .4h-1.8M171.9 126.6v1.1l-1.8-.8M172.9 126.5a.7 .7 0 0 0 .5 .6l1.2-.5M173.4 128.9l1.8 .7-1.8 .7M173.4 121.6h1.8M173.4 123.7l1.2 1M173.4 127.1l1.2 .5M173.4 134.3h1.8M173.4 136.8h1.2M173.4 137.5h1.8M173.5 130.7l.1 .1h-.1z"/>
<path d="M173.7 132.5a.88 .88 0 0 0 0 1.2 .48 .48 0 0 0 .5-.3l.3-.7 .4-.2a.78 .78 0 0 1 0 1.2M173.7 136.8a.57 .57 0 0 1-.1-.8 .57 .57 0 0 1 .8 0 .57 .57 0 0 1-.1 .8M173.7 137.5a.57 .57 0 0 0-.1 .8 .57 .57 0 0 0 .8 0 .57 .57 0 0 0-.1-.8M174 120.1v.9M174 129.2v.8M174.1 122.2v1a.55 .55 0 0 0 .4-.8 .55 .55 0 0 0-.8-.1 .59 .59 0 0 0 0 .9M174.1 125.2v1a.55 .55 0 0 0 .4-.8 .55 .55 0 0 0-.8-.1 .59 .59 0 0 0 0 .9M174.1 139v1a.55 .55 0 0 0 .4-.7 .55 .55 0 0 0-.8-.2 .59 .59 0 0 0 0 .9M174.2 134.3l.4 .4-.1 .5h-1.1M174.6 123.7l-1.2 1M176.5 121.4h1.2M176.5 128h1.2"/>
<path d="M176.5 133.3h1.2M176.5 136h1.2M176.5 138.6h1.8M176.7 131.2a.57 .57 0 0 1 0-.9 .57 .57 0 0 1 .8 0 .57 .57 0 0 1-.1 .9M177.2 128a.57 .57 0 0 1 .5 .7M177.2 136a.57 .57 0 0 1 .5 .6M177.3 121.4l.4 .4-.1 .4-1.1 .1M177.3 122.3l.4 .4-.1 .4-1.1 .1M177.3 133.3l.4 .5-.1 .4-1.1 .1M177.7 125.3v.6M177.7 134.8v.6M178.3 125.5h-1.5l-.2 .1-.1 .4"/>
<path d="M178.3 135h-1.5l-.2 .1-.1 .4M61.1 158.9h6.3v2.3h-6.3zM63.8 159.3v1.5M64.6 159.3v1.5M169.6 144.7a.7 .7 0 0 0 .5 .6l1.2-.5M170.1 147.1l1.8 .7-1.8 .7M170.1 141.9l1.2 1M170.1 145.3l1.2 .5M170.1 152.5h1.8M170.1 155h1.2M170.1 155.7h1.8M170.1 158.8h1.8"/>
<path d="M170.1 159.5h1.2M170.2 148.9l.1 .1h-.1zM170.3 150.7a.88 .88 0 0 0 0 1.2 .48 .48 0 0 0 .6-.3l.3-.7 .4-.2a.78 .78 0 0 1 0 1.2M170.3 155a.57 .57 0 0 1 0-.8 .57 .57 0 0 1 .8 0 .57 .57 0 0 1-.1 .8M170.3 155.7a.57 .57 0 0 0 0 .8 .57 .57 0 0 0 .8 0 .57 .57 0 0 0-.1-.8M170.7 147.4v.8M170.8 140.4v1a.55 .55 0 0 0 .4-.7 .55 .55 0 0 0-.9-.2 .59 .59 0 0 0 0 .9M170.8 143.4v1a.55 .55 0 0 0 .4-.8 .55 .55 0 0 0-.9-.1 .59 .59 0 0 0 0 .9M170.8 157.2v1a.55 .55 0 0 0 .4-.8 .55 .55 0 0 0-.9-.1 .59 .59 0 0 0 0 .9M170.9 152.5l.4 .4-.1 .5h-1.1M170.9 159.5l.4 .4-.1 .4-1.1 .1M171.3 141.9l-1.2 1"/>
<path d="M172.9 149.5a1.72 1.72 0 0 1 2.6 0M173.4 140.6h1.8M173.4 141.3h1.2M173.4 142.9h1.2M173.4 143.5h1.8M173.4 151.1h1.2M173.4 151.8h1.8M173.4 154.1h1.2M173.4 157.8h1.8M173.7 151.1a.57 .57 0 0 1-.1-.9 .57 .57 0 0 1 .8 0 .57 .57 0 0 1-.1 .9M173.7 154.1a.57 .57 0 0 1-.1-.9 .57 .57 0 0 1 .8 0 .57 .57 0 0 1-.1 .9M173.7 155.8a.88 .88 0 0 0 0 1.2 .48 .48 0 0 0 .5-.4l.3-.7 .4-.1a.78 .78 0 0 1 0 1.2"/>
<path d="M173.7 143.5l.9 .9M173.7 151.8l.9 .8M174.1 143.9l-.7 .6M174.1 152.1l-.7 .6M174.2 141.3l.4 .4-.1 .4-1.1 .1M174.6 146.4l-1.2 .5 1.2 .5M175.2 142.8l.1 .1h-.1h-.1zM175.2 157.3v1.1M176.5 146.4h1.4l.3 .1 .1 .3M176.5 153.9v-1.1h1.8v1.1M176.5 141.3h1.2M176.5 142h1.2"/>
<path d="M176.5 143.6h1.2M176.5 149h1.2M176.7 151a.88 .88 0 0 0 0 1.2 .48 .48 0 0 0 .6-.3l.3-.7 .4-.2a.78 .78 0 0 1 0 1.2M176.9 155.6a.66 .66 0 0 1-.4-.8 .66 .66 0 0 1 .7-.5 .78 .78 0 0 1 .8 .2 .78 .78 0 0 1 .2 .8l-.4 .3M177.2 149a.57 .57 0 0 1 .5 .6M177.2 158v1.5M177.3 142l.4 .4-.1 .4-1.1 .1M177.4 152.8v.7M177.7 140.4h-1.1a.68 .68 0 0 0 .2 .9M177.7 144.1v.6M177.7 146.2v.6M178.2 143.6l.1-.1 .1 .1-.1 .1z"/>
<path d="M178.3 144.3h-1.5l-.2 .1-.1 .4M178.3 156.2h-1.3a.61 .61 0 0 0-.5 .5 .61 .61 0 0 0 .5 .6h1.3M61.1 168.2h6.3v2.3h-6.3zM63.8 168.6v1.5M64.6 168.6v1.5M170.1 161.1h1.2M170.1 161.7h1.8M170.2 166.1h.1l-.1 .1zM170.4 161.7l.9 .8M170.8 162l-.7 .6M171.3 164.6l-1.2 .5 1.2 .5M171.8 161.1l.1-.1 .1 .1h-.1z"/>
<path d="M172.9 160.6a1.72 1.72 0 0 0 2.6 0M173.1 166.9l.3 .2 .2-.1-.1-.1v.2M173.4 165.3l1.8 .7-1.8 .7M173.4 168.9h1.8M173.4 170.6h1.2M173.5 161.8l.1 .1-.1 .1zM173.5 174.1l.1 .1-.1 .1zM173.8 160a.66 .66 0 0 1-.4-.7 .66 .66 0 0 1 .7-.5 .78 .78 0 0 1 .8 .1 .78 .78 0 0 1 .2 .9l-.3 .2M174 165.6v.8M174 168.9l1.2 1.1M174.1 171.2v1a.55 .55 0 0 0 .4-.8 .55 .55 0 0 0-.8-.1 .59 .59 0 0 0 0 .9M174.4 169.3l-1 .7"/>
<path d="M174.6 172.6l-1.2 .5 1.2 .5M175.1 170.6l.1-.1 .1 .1-.1 .1zM175.2 163.7h-1.3a.61 .61 0 0 0-.5 .6 .61 .61 0 0 0 .5 .6h1.3M176.8 160.1a.61 .61 0 0 0-.2 1 .61 .61 0 0 0 1-.2v-.2l.7 .5v-.9"/>
<circle cx="90.6" cy="65.6" r="3.8"/>
<circle cx="170.7" cy="105.6" r=".59"/>
<circle cx="177.1" cy="124.3" r=".59"/>
<circle cx="177.1" cy="132.2" r=".59"/>
<circle cx="177.1" cy="126.9" r=".59"/>
<circle cx="177.1" cy="137.5" r=".59"/>
<circle cx="174" cy="145.4" r=".59"/>
<circle cx="177.1" cy="147.8" r=".59"/>
<circle cx="170.7" cy="163.6" r=".59"/>
</g>
<path d="M140.9 33.4l-1.5 2.3M91.4 55.1l-1.6 2.3M106.8 58.2l-1.5 2.3M125.1 53.9l2.3 1.6M78.6 69.4l2.3 1.6M100.7 64.4l-1.6 2.3M122.3 61.3l-1.5 2.3M125.1 94.2l2.3 1.5M87.9 100.4l2.3 1.6M115.7 100.4l2.4 1.6M140.5 134.5l2.4 1.5" fill="none" stroke="#000" stroke-width=".17"/>
<g fill="none" stroke="#000" stroke-width=".63">
<circle cx="121.6" cy="70.2" r=".3"/>
<circle cx="106.1" cy="88.8" r=".3"/>
</g>
<path d="M148.7 31.4v9.4" fill="none" stroke="#000" stroke-width=".38"/>
<path d="M7.5 293.3v.3z" fill="#00f"/>
<g font-size="3.4">
<text x="128.4" y="17" transform="rotate(90 128.4 17)">X1</text>
<text x="108.3" y="280.3" transform="rotate(90 108.3 280.3)">X2</text>
</g>
<text font-size="3" x="166.2" y="107.2" transform="rotate(90 166.2 107.2)">http://secu-3.org, e-mail: shabelnikov@secu-3.org.</text>
<g font-size="2.7">
<text x="160.1" y="129.1" transform="rotate(90 160.1 129.1)">13/03/2013</text>
<text x="163.2" y="129.1" transform="rotate(90 163.2 129.1)">Revision 3</text>
</g>
<g font-size="2.4">
<text x="130.7" y="196.8" transform="rotate(90 130.7 196.8)">220,0x35v</text>
<text x="123.6" y="202.8" transform="rotate(90 123.6 202.8)">C10</text>
</g>
<g font-size="2.3">
<text x="130.9" y="42.9">C1</text>
<text x="129.5" y="49.9">10,0x35v</text>
<text x="87.5" y="73.9">C3</text>
<text x="86.1" y="80.9">10,0x35V</text>
</g>
<g font-size="2.2">
<text x="136.7" y="31.4" transform="rotate(90 136.7 31.4)">0</text>
<text x="144.5" y="31.4" transform="rotate(90 144.5 31.4)">47uH</text>
<text x="87.2" y="53.2" transform="rotate(90 87.2 53.2)">1k</text>
<text x="102.7" y="56.2" transform="rotate(90 102.7 56.2)">1k</text>
<text x="118.2" y="59.3" transform="rotate(90 118.2 59.3)">1k</text>
<text x="123.1" y="58.1">10k</text>
<text x="96.5" y="62.4" transform="rotate(90 96.5 62.4)">10k</text>
<text x="76.6" y="73.6">10k</text>
<text x="123.1" y="98.3">10k</text>
<text x="85.9" y="104.5">1k</text>
<text x="113.8" y="104.5">10k</text>
<text x="138.6" y="138.6">20k</text>
<text x="61.1" y="163.4">0,51Ohm</text>
<text x="61.1" y="172.7">0,51Ohm</text>
<text x="138.5" y="229.4" transform="rotate(90 138.5 229.4)">connected to GND</text>
<text x="141" y="229.4" transform="rotate(90 141 229.4)">4,5,12,13 must be</text>
</g>
<g font-size="1.9">
<text x="85" y="63.8" transform="rotate(90 85 63.8)">VT1</text>
<text x="95.1" y="62" transform="rotate(90 95.1 62)">BC807</text>
<text x="140.9" y="71.8" transform="rotate(90 140.9 71.8)">2</text>
<text x="146" y="69" transform="rotate(90 146 69)">IN</text>
<text x="146.7" y="67.2" transform="rotate(90 146.7 67.2)">1</text>
<text x="148.5" y="69.3" transform="rotate(90 148.5 69.3)">LP2950CDT-5.0</text>
<text x="140.8" y="76.9" transform="rotate(90 140.8 76.9)">U1</text>
<text x="146" y="73.4" transform="rotate(90 146 73.4)">OUT</text>
<text x="146.7" y="78.3" transform="rotate(90 146.7 78.3)">3</text>
<text x="156" y="105.7" transform="rotate(90 156 105.7)">This work can not be used in commercial purposes without approval of author.</text>
<text x="158.2" y="105.7" transform="rotate(90 158.2 105.7)">Licensed under the TAPR Open Hardware License (www.tapr.org/OHL) with one exception:</text>
</g>
<g font-size="1.7">
<text x="140.6" y="61.6">C2</text>
<text x="139.1" y="67.6">220nF</text>
<text x="140.6" y="83.3">C4</text>
<text x="139.1" y="89.4">1uF</text>
<text x="86.7" y="107.9">220nF</text>
<text x="87.9" y="113.9">C5</text>
<text x="130.2" y="128" transform="rotate(90 130.2 128)">3,3nF</text>
<text x="136.2" y="129.5" transform="rotate(90 136.2 129.5)">C6</text>
<text x="130.2" y="143.7" transform="rotate(90 130.2 143.7)">220nF</text>
<text x="124.2" y="145" transform="rotate(90 124.2 145)">C7</text>
<text x="124.2" y="169.8" transform="rotate(90 124.2 169.8)">C8</text>
<text x="130.2" y="168.5" transform="rotate(90 130.2 168.5)">220nF</text>
<text x="133.3" y="202.4" transform="rotate(90 133.3 202.4)">220nF</text>
<text x="139.3" y="203.9" transform="rotate(90 139.3 203.9)">C9</text>
</g>
<g font-size="1.6">
<text x="73.9" y="30" transform="rotate(90 73.9 30)">3</text>
<text x="77.8" y="29.9" transform="rotate(90 77.8 29.9)">6</text>
<text x="82" y="27.2" transform="rotate(90 82 27.2)">Mini Fit connectors (J1,J6)</text>
<text x="151.6" y="28.3" transform="rotate(90 151.6 28.3)">Install R1 if you don't want to install L1</text>
<text x="73.9" y="32.3" transform="rotate(90 73.9 32.3)">2</text>
<text x="73.9" y="34.6" transform="rotate(90 73.9 34.6)">1</text>
<text x="77.8" y="32.2" transform="rotate(90 77.8 32.2)">5</text>
<text x="77.8" y="34.6" transform="rotate(90 77.8 34.6)">4</text>
<text x="131.2" y="32.2" transform="rotate(90 131.2 32.2)">+Supply</text>
<text x="73.9" y="39.7" transform="rotate(90 73.9 39.7)">2</text>
<text x="77.8" y="39.7" transform="rotate(90 77.8 39.7)">4</text>
<text x="112.6" y="38.9" transform="rotate(90 112.6 38.9)">Steps</text>
<text x="115.6" y="38.9" transform="rotate(90 115.6 38.9)">Direction</text>
<text x="73.9" y="42" transform="rotate(90 73.9 42)">1</text>
<text x="77.8" y="42" transform="rotate(90 77.8 42)">3</text>
<text x="137.3" y="52.9">VD1</text>
<text x="137.3" y="57.6">P6KE18A</text>
<text x="58.3" y="61.1" transform="rotate(90 58.3 61.1)">J4,J5 PCB jumpers define acton of chopper (see L297 datasheet for more information)</text>
<text x="60.1" y="61.1" transform="rotate(90 60.1 61.1)">J2,J3 PCB jumpers select between half and full step modes</text>
<text x="63.3" y="61.2" transform="rotate(90 63.3 61.2)">All resistors, except R12 and R13 are SMD1206</text>
<text x="65" y="61.2" transform="rotate(90 65 61.2)">All ceramic capacitors must be X7R type, SMD0805</text>
<text x="113.7" y="69.8">1</text>
<text x="116.9" y="67.5">VD2</text>
<text x="121.7" y="69.8">3</text>
<text x="122.8" y="67.5">BAS70-04</text>
<text x="128.5" y="69.8">2</text>
<text x="98.2" y="88.4">1</text>
<text x="101.4" y="86.1">VD3</text>
<text x="106.2" y="88.4">3</text>
<text x="107.3" y="86">BAS70-04</text>
<text x="113" y="88.4">2</text>
<text x="116.1" y="109" transform="rotate(90 116.1 109)">NC</text>
<text x="147.1" y="117.2" transform="rotate(90 147.1 117.2)">+5V</text>
<text x="64.9" y="125.8" transform="rotate(90 64.9 125.8)">NC</text>
<text x="67" y="132.1" transform="rotate(90 67 132.1)">NC means &quot;Normal Connected&quot;</text>
</g>
<g font-size="1.1">
<text x="83.7" y="43.5" transform="rotate(90 83.7 43.5)">body</text>
<text x="142.8" y="71.6" transform="rotate(90 142.8 71.6)">GND</text>
</g>
</svg>
